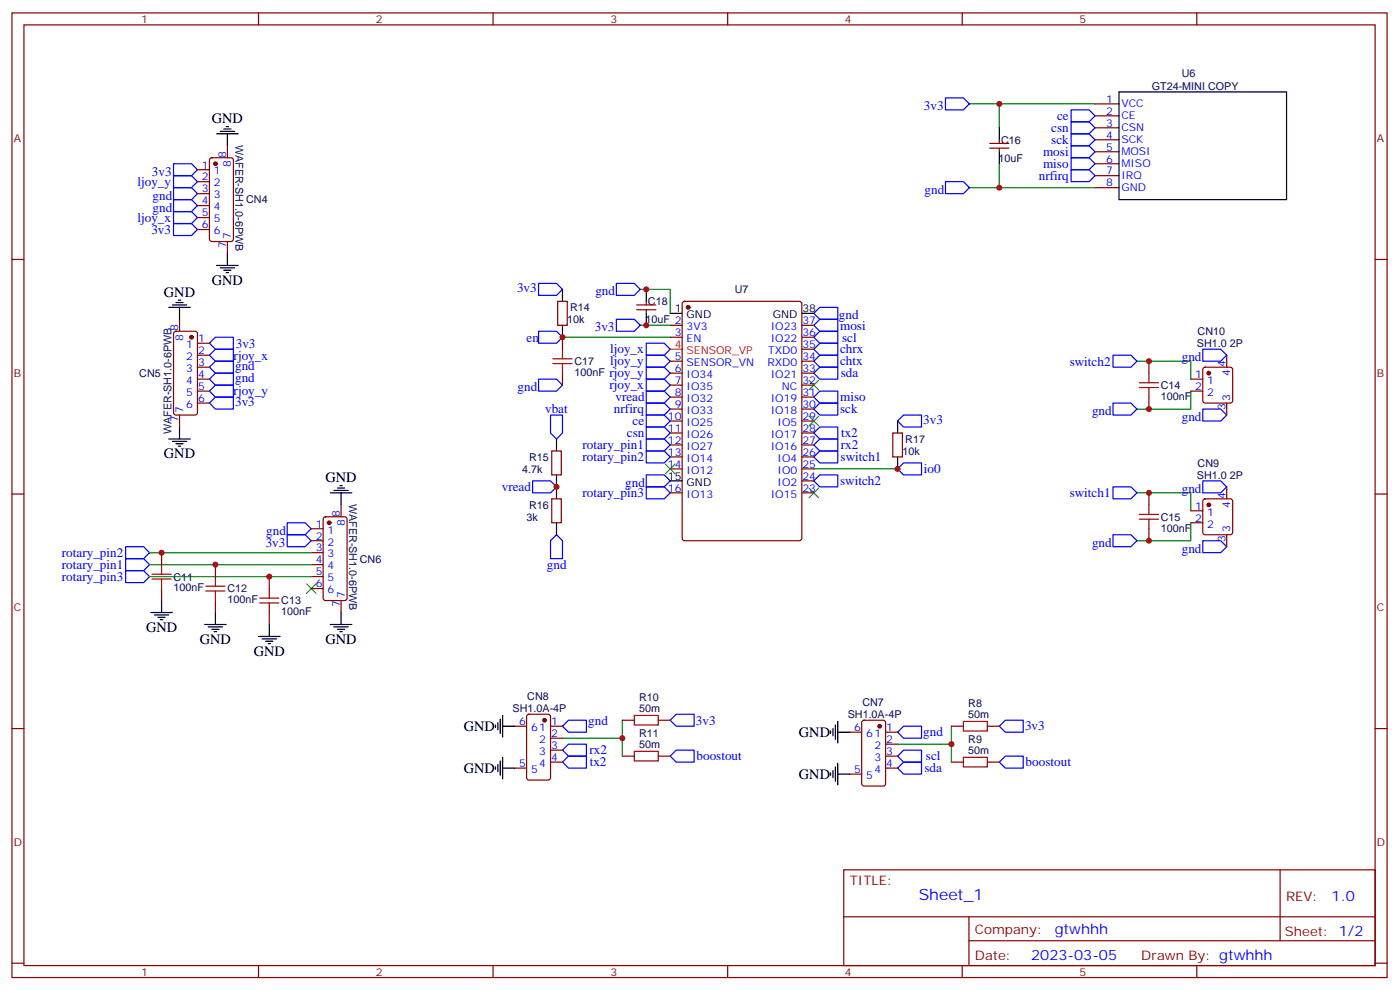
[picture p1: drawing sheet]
<svg xmlns="http://www.w3.org/2000/svg" width="413mm" height="292mm" viewBox="0 0 413 292" stroke-linecap="round" stroke-linejoin="round" font-family="sans-serif">
<g fill="none" stroke="#870000" stroke-width=".35">
<path d="M3.5 3.8h405.4v284.3h-405.4zM7.1 7.3h398.2v277.3h-398.2zM76.2 3.8v3.5M145.3 3.8v3.5M214.5 3.8v3.5M283.6 3.8v3.5M352.8 3.8v3.5M322.8 30.6h7M322.8 34.1h7M322.8 37.7h7M58.2 50h3.5M58.2 53.6h3.5"/>
<path d="M58.2 57.1h3.5M62 46.7l.4-.2h5.7l.6 .4 .1 23.6-.5 .6-5.9 .1-.6-.5-.1-23.5zM67 43v3.5M291.7 42.3h5.7M291.7 43.7h5.7M294.6 41.2v1.1M294.6 43.7v1M322.8 41.2h7M322.8 44.7h7M322.8 48.3h7M322.8 51.8h7M322.8 55.3h7"/>
<path d="M3.5 76.5h3.6M58.2 60.6h3.5M58.2 64.1h3.5M58.2 67.7h3.5M67 71.2v3.5M405.3 76.5h3.6M51.4 97.9l.5-.3h5.6l.7 .5v23.5l-.5 .7h-5.8l-.7-.4v-23.5zM52.9 94.1v3.5M164.4 88.8h2.8v7.1h-2.8zM165.8 99.4v3.5M187.7 89.9h5.6M187.7 91.3h5.6"/>
<path d="M190.5 88.8v1.1M190.5 91.3v1.1M197.6 95.9h3.5M197.6 99.4h3.5M201.3 89l.5-.2h33.9l.6 .5 .1 69.4-.5 .6-34.1 .1-.7-.5v-69.4zM236.4 95.9h3.5M236.4 99.4h3.5M58.2 101.2h3.5M58.2 104.7h3.5M58.2 108.2h3.5M58.2 111.8h3.5M58.2 115.3h3.5"/>
<path d="M58.2 118.8h3.5M165.8 110v3.5M197.6 106.5h3.5M197.6 110h3.5M197.6 113.5h3.5M197.6 117.1h3.5M236.4 106.5h3.5M236.4 110h3.5M236.4 113.5h3.5M236.4 117.1h3.5M236.4 102.9h3.5M338.7 106.5v3.5"/>
<path d="M338.7 117.1v3.5M351 111.8h3.5M351 115.3h3.5M354.8 108.4l.4-.2h7.5l.5 .2 .2 .5v9.2l-.3 .5-.4 .2h-7.5l-.5-.2-.2-.5v-9.2zM361.6 104.7v3.5M361.6 118.8v3.5M52.9 122.3v3.6M162.6 132.9h2.9v7.1h-2.9zM197.6 120.6h3.5M197.6 124.1h3.5M197.6 127.6h3.5M197.6 131.2h3.5"/>
<path d="M197.6 134.7h3.5M197.6 138.2h3.5M236.4 120.6h3.5M236.4 124.1h3.5M236.4 127.6h3.5M236.4 131.2h3.5M236.4 134.7h3.5M236.4 138.2h3.5M263.2 127.6h2.8v7.1h-2.8zM3.5 145.6h3.6M91.7 155.9h3.5M91.7 159.4h3.5"/>
<path d="M95.5 152.5l.5-.2h5.6l.7 .5v23.5l-.5 .7h-5.8l-.7-.4-.1-23.6zM100.5 148.8v3.5M162.6 147h2.9v7.1h-2.9zM197.6 145.3h3.5M236.4 145.3h3.5M236.4 141.7h3.5M338.7 145.3v3.5M338.7 155.9v3.5M351 150.6h3.5M351 154.1h3.5M354.8 147.2l.4-.2h7.5l.5 .2 .2 .5v9.2l-.3 .5-.4 .2h-7.5l-.5-.2-.2-.5v-9.2zM361.6 143.5v3.5"/>
<path d="M361.6 157.6v3.5M405.3 145.6h3.6M47.6 162.9v3.5M47.6 173.5v3.5M63.5 166.4v3.6M63.5 177v3.6M79.4 170v3.5M91.7 162.9h3.5M91.7 166.4h3.5M91.7 170h3.5M91.7 173.5h3.5M100.5 177v3.6"/>
<path d="M79.4 180.6v3.5M3.5 214.8h3.6M151.7 214.1h3.5M155.5 210.7l.4-.2h5.7l.6 .5 .1 18.2-.5 .7h-5.9l-.6-.4-.1-18.3zM162.3 214.1h3.5M162.3 217.6h3.5M183.4 212.3h3.6M194 212.3h3.6M250.5 215.8h3.5M254.2 212.5l.5-.2h5.6l.7 .4 .1 18.3-.5 .6-5.9 .1-.6-.5-.1-18.2zM261.1 215.8h3.5M261.1 219.4h3.5"/>
<path d="M280.5 214.1h3.5M291 214.1h3.6M405.3 214.8h3.6M151.7 226.4h3.5M162.3 221.1h3.5M162.3 224.6h3.5M183.4 222.9h3.6M194 222.9h3.6M250.5 228.2h3.5M261.1 222.9h3.5M261.1 226.4h3.5M280.5 224.6h3.5"/>
<path d="M291 224.6h3.6M248.7 256.4h156.6v28.2h-156.6zM377.3 256.4v20.9M248.7 270.2h156.5M285.6 277.3h119.6M285.6 270.2v14.2M3.5 283.9h3.6M76.2 284.6v3.5M145.3 284.6v3.5M214.5 284.6v3.5M283.6 284.6v3.5M352.8 284.6v3.5"/>
<path d="M405.3 283.9h3.6"/>
</g>
<g fill="none" stroke="#00f" stroke-width=".35">
<path d="M278.7 28.9h5.3l1.8 1.7-1.8 1.8h-5.3zM315.7 39.4h5.3l1.8 1.8-1.8 1.8h-5.3zM315.7 35.9h5.3l1.8 1.8-1.8 1.7h-5.3zM315.7 32.4h5.3l1.8 1.7-1.8 1.8h-5.3zM51.2 48.3h5.2l1.8 1.7-1.8 1.8h-5.2zM51.2 55.3h5.2l1.8 1.8-1.8 1.7h-5.2zM51.2 58.8h5.2l1.8 1.8-1.8 1.8h-5.2zM51.2 51.8h5.2l1.8 1.8-1.8 1.7h-5.2zM278.7 53.6h5.3l1.8 1.7-1.8 1.8h-5.3zM315.7 46.5h5.3l1.8 1.8-1.8 1.7h-5.3zM315.7 43h5.3l1.8 1.7-1.8 1.8h-5.3zM315.7 50h5.3l1.8 1.8-1.8 1.8h-5.3z"/>
<path d="M51.2 65.9h5.2l1.8 1.8-1.8 1.7h-5.2zM51.2 62.4h5.2l1.8 1.7-1.8 1.8h-5.2zM158.7 83.5h5.3l1.8 1.8-1.8 1.8h-5.3zM158.7 97.6h5.3l1.8 1.8-1.8 1.8h-5.3zM181.7 94.1h5.3l1.7 1.8-1.7 1.7h-5.3zM181.7 83.5h5.3l1.7 1.8-1.7 1.8h-5.3zM241.7 94.1h5.2v3.5h-5.2l-1.8-1.7zM241.7 97.6h5.2v3.6h-5.2l-1.8-1.8zM241.7 90.6h5.2v3.5h-5.2l-1.8-1.7zM61.7 118.8l1.8-1.7h5.3v3.5h-5.3zM61.7 101.2l1.8-1.8h5.3v3.5h-5.3zM63.5 102.9h5.3v3.6h-5.3l-1.8-1.8z"/>
<path d="M63.5 110h5.3v3.5h-5.3l-1.8-1.7zM63.5 106.5h5.3v3.5h-5.3l-1.8-1.8zM63.5 113.5h5.3v3.6h-5.3l-1.8-1.8zM158.7 111.8h5.3l1.8 1.7-1.8 1.8h-5.3zM190.5 111.8h5.3l1.8 1.7-1.8 1.8h-5.3zM190.5 108.2h5.3l1.8 1.8-1.8 1.8h-5.3zM190.5 104.7h5.3l1.8 1.8-1.8 1.7h-5.3zM190.5 101.2h5.3l1.8 1.7-1.8 1.8h-5.3zM190.5 118.8h5.3l1.8 1.8-1.8 1.7h-5.3zM190.5 115.3h5.3l1.8 1.8-1.8 1.7h-5.3zM239.9 102.9l1.8-1.7h5.2v3.5h-5.2zM239.9 106.5l1.8-1.8h5.2v3.5h-5.2z"/>
<path d="M241.7 118.8h5.2v3.5h-5.2l-1.8-1.7zM241.7 115.3h5.2v3.5h-5.2l-1.8-1.7zM241.7 108.2h5.2v3.6h-5.2l-1.8-1.8zM328.1 104.7h5.3l1.7 1.8-1.7 1.7h-5.3zM328.1 118.8h5.3l1.7 1.8-1.7 1.7h-5.3zM354.5 102.9h5.3l1.8 1.8-1.8 1.8h-5.3zM162.3 122.3h3.5v5.3l-1.8 1.8-1.7-1.8zM190.5 125.9h5.3l1.8 1.7-1.8 1.8h-5.3zM190.5 122.3h5.3l1.8 1.8-1.8 1.8h-5.3zM190.5 132.9h5.3l1.8 1.8-1.8 1.8h-5.3zM190.5 129.4h5.3l1.8 1.8-1.8 1.7h-5.3zM190.5 140h5.3l1.8 1.7-1.8 1.8h-5.3z"/>
<path d="M241.7 132.9h5.2v3.6h-5.2l-1.8-1.8zM241.7 140h5.2v3.5h-5.2l-1.8-1.8zM241.7 129.4h5.2v3.5h-5.2l-1.8-1.7zM241.7 125.9h5.2v3.5h-5.2l-1.8-1.8zM264.6 124.1l1.7-1.8h5.3v3.6h-5.3zM264.6 138.2l1.7-1.7h5.3v3.5h-5.3zM354.5 120.6h5.3l1.8 1.7-1.8 1.8h-5.3zM84.7 157.6h5.3l1.7 1.8-1.7 1.7h-5.3zM84.7 154.1h5.3l1.7 1.8-1.7 1.7h-5.3zM157 141.7h5.3l1.7 1.8-1.7 1.8h-5.3zM162.3 159.4l1.7-1.8 1.8 1.8v5.3h-3.5zM190.5 143.5h5.3l1.8 1.8-1.8 1.7h-5.3z"/>
<path d="M328.1 143.5h5.3l1.7 1.8-1.7 1.7h-5.3zM328.1 157.6h5.3l1.7 1.8-1.7 1.7h-5.3zM354.5 159.4h5.3l1.8 1.7-1.8 1.8h-5.3zM354.5 141.7h5.3l1.8 1.8-1.8 1.8h-5.3zM37 168.2h5.3l1.8 1.8-1.8 1.7h-5.3zM37 164.7h5.3l1.8 1.7-1.8 1.8h-5.3zM37 161.1h5.3l1.8 1.8-1.8 1.8h-5.3zM167.6 219.4h5.3v3.5h-5.3l-1.8-1.8zM167.6 212.3h5.3v3.5h-5.3l-1.8-1.7zM199.3 210.5h5.3v3.6h-5.3l-1.7-1.8zM266.3 214.1h5.3v3.5h-5.3l-1.7-1.8zM294.6 214.1l1.7-1.8h5.3v3.5h-5.3z"/>
<path d="M167.6 222.9h5.3v3.5h-5.3l-1.8-1.8zM197.6 222.9l1.7-1.8h5.3v3.5h-5.3zM266.3 224.6h5.3v3.6h-5.3l-1.7-1.8zM266.3 221.1h5.3v3.5h-5.3l-1.7-1.7zM294.6 224.6l1.7-1.7h5.3v3.5h-5.3z"/>
</g>
<g fill="#870000" stroke="#870000" stroke-width=".35">
<circle cx="56.4" cy="99.4" r=".53"/>
<circle cx="63.5" cy="48.3" r=".53"/>
<circle cx="97" cy="154.1" r=".53"/>
<circle cx="259.3" cy="214.1" r=".53"/>
<circle cx="160.5" cy="212.3" r=".53"/>
<circle cx="356.3" cy="148.8" r=".53"/>
<circle cx="356.3" cy="110" r=".53"/>
<circle cx="202.8" cy="90.6" r=".53"/>
</g>
<g fill="none" stroke="#000" stroke-width=".35">
<path d="M63.9 39.4h6.3M64.9 38.7h4.2M66 38h2.1M66.7 37.3h.7M67 39.4v3.6M294.6 37.7v3.5M329.8 27.1h49.4v31.7h-49.4zM294.6 44.7v3.6M63.9 78.2h6.3M64.9 79h4.2M66 79.7h2.1M67 74.7v3.5"/>
<path d="M49.7 90.6h6.4M50.8 89.9h4.2M51.9 89.2h2.1M52.6 88.5h.7M52.9 90.6v3.5M66.7 80.4h.7M165.8 85.3v3.5M165.8 95.9v3.5M190.5 85.3v3.5M190.5 92.4v3.5M197.6 92.4h3.5M236.4 92.4h3.5"/>
<path d="M49.7 129.4h6.4M50.8 130.1h4.2M51.9 130.8h2.1M52.6 131.5h.7M52.9 125.9v3.5M164 129.4v3.5M164 140v7M264.6 124.1v3.5M264.6 134.7v3.5M97.4 145.3h6.3M98.4 144.6h4.3M99.5 143.9h2.1"/>
<path d="M100.2 143.2h.7M100.5 145.3v3.5M164 154.1v3.5M197.6 141.7h3.5M47.6 177v3.6M44.4 180.6h6.4M45.5 181.3h4.2M46.6 182h2.1M47.3 182.7h.7M60.3 184.1h6.4M61.4 184.8h4.2M62.4 185.5h2.2"/>
<path d="M63.1 186.2h.8M63.5 180.6v3.5M76.2 187.6h6.3M77.3 188.3h4.2M78.3 189h2.1M79 189.7h.7M79.4 184.1v3.5M97.4 184.1h6.3M98.4 184.8h4.3M99.5 185.5h2.1M100.2 186.2h.7M100.5 180.6v3.5"/>
<path d="M146 213.7v.7M146.8 213v2.1M147.5 211.9v4.3M148.2 214.1h3.5M148.2 210.9v6.3M244.8 215.5v.7M245.5 214.8v2.1M246.2 213.7v4.2M246.9 215.8h3.6M246.9 212.7v6.3M146 226.1v.7M146.8 225.4v2.1"/>
<path d="M147.5 224.3v4.2M148.2 223.2v6.4M148.2 226.4h3.5M244.8 227.8v.7M245.5 227.1v2.1M246.2 226.1v4.2M246.9 225v6.4M246.9 228.2h3.6"/>
</g>
<path d="M238.5 112.1l2.8 2.8M241.3 112.1l-2.8 2.8M196.1 136.8l2.9 2.8M199 136.8l-2.9 2.8M238.5 122.7l2.8 2.8M241.3 122.7l-2.8 2.8M238.5 143.9l2.8 2.8M241.3 143.9l-2.8 2.8M90.3 172.1l2.8 2.8M93.1 172.1l-2.8 2.8" fill="none" stroke="#3c3" stroke-width=".35"/>
<g fill="none" stroke="#008700" stroke-width=".35">
<path d="M285.8 30.6h37M294.6 30.6v7.1M285.8 55.3h37M294.6 48.3v7M165.8 99.4h31.8M188.7 85.3h8.9v7.1M188.7 95.9h8.9M335.1 106.5h15.9v5.3M351 115.3v5.3h-15.9M239.9 138.2h24.7M335.1 145.3h15.9v5.3M351 154.1v5.3h-15.9"/>
<path d="M44.1 162.9h47.6M44.1 166.4h47.6M44.1 170h47.6M165.8 217.6h17.6M183.4 212.3v10.6M264.6 219.4h15.9v5.2M280.5 214.1v5.3"/>
</g>
<g fill="none" stroke="#a10000" stroke-width=".35">
<path d="M163 107.2h5.6M163 105.8h5.6M165.8 102.9v2.9M165.8 107.2v2.8M335.8 114.2h5.7M335.8 112.8h5.7M338.7 110v2.8M338.7 114.2v2.9M335.8 153h5.7M335.8 151.6h5.7M338.7 148.8v2.8M338.7 153v2.9"/>
<path d="M44.8 170.7h5.6M44.8 169.3h5.6M47.6 166.4v2.9M47.6 170.7v2.8M60.7 174.2h5.6M60.7 172.8h5.6M63.5 170v2.8M63.5 174.2v2.8M76.6 177.7h5.6M76.6 176.3h5.6M79.4 173.5v2.8M79.4 177.7v2.9"/>
<path d="M187 210.9h7v2.8h-7zM284 212.7h7v2.8h-7zM187 221.5h7v2.8h-7zM284 223.2h7v2.9h-7z"/>
</g>
<path d="M197.6 102.9h3.5" fill="none" stroke="#f00" stroke-width=".35"/>
<g fill="#c00">
<circle cx="280.5" cy="219.4" r=".88"/>
<circle cx="183.4" cy="217.6" r=".88"/>
<circle cx="294.6" cy="55.3" r=".88"/>
<circle cx="294.6" cy="30.6" r=".88"/>
<circle cx="165.8" cy="99.4" r=".88"/>
<circle cx="190.5" cy="85.3" r=".88"/>
<circle cx="190.5" cy="95.9" r=".88"/>
<circle cx="47.6" cy="162.9" r=".88"/>
<circle cx="63.5" cy="166.4" r=".88"/>
<circle cx="79.4" cy="170" r=".88"/>
<circle cx="338.7" cy="120.6" r=".88"/>
<circle cx="338.7" cy="106.5" r=".88"/>
<circle cx="338.7" cy="159.4" r=".88"/>
<circle cx="338.7" cy="145.3" r=".88"/>
<circle cx="164" cy="143.5" r=".88"/>
<circle cx="264.6" cy="138.2" r=".88"/>
</g>
<text font-size="4.6" fill="#00f" x="270.8" y="265.4">Sheet_1</text>
<g font-size="4.2">
<text x="62.4" y="36.3">GND</text>
<text x="62.4" y="83.9">GND</text>
<text x="48.3" y="87.5">GND</text>
<text x="48.3" y="135">GND</text>
<text x="96" y="142">GND</text>
<text x="43" y="186.2">GND</text>
<text x="58.9" y="189.7">GND</text>
<text x="96" y="189.7">GND</text>
<text x="74.8" y="193.3">GND</text>
<text x="136.7" y="215.5">GND</text>
<text x="235.5" y="217.2">GND</text>
<text x="136.7" y="227.8">GND</text>
<text x="235.5" y="229.6">GND</text>
</g>
<g font-size="4.2" fill="#00f">
<text x="392.5" y="265.7">1.0</text>
<text x="310.9" y="275.2">gtwhhh</text>
<text x="304" y="283">2023-03-05</text>
</g>
<g font-size="3.9" fill="#00f">
<text x="272.3" y="32.4">3v3</text>
<text x="311.6" y="35.4">ce</text>
<text x="309.9" y="38.9">csn</text>
<text x="307.5" y="46">mosi</text>
<text x="309.9" y="42.5">sck</text>
<text x="44.8" y="51.8">3v3</text>
<text x="306.2" y="53">nrfirq</text>
<text x="307.5" y="49.5">miso</text>
<text x="40.5" y="54.8">ljoy_y</text>
<text x="45" y="58.8">gnd</text>
<text x="272.5" y="57.1">gnd</text>
<text x="40.5" y="65.4">ljoy_x</text>
<text x="45" y="62.4">gnd</text>
<text x="44.6" y="68.9">3v3</text>
<text x="152.4" y="86.1">3v3</text>
<text x="175.5" y="87.1">gnd</text>
<text x="247.3" y="94.1">gnd</text>
<text x="155.2" y="100.7">en</text>
<text x="175.3" y="97.6">3v3</text>
<text x="247.6" y="97.1">mosi</text>
<text x="248.3" y="100.7">scl</text>
<text x="68.9" y="106">rjoy_x</text>
<text x="69.5" y="102.4">3v3</text>
<text x="179.9" y="107.7">ljoy_y</text>
<text x="179.9" y="104.2">ljoy_x</text>
<text x="247.6" y="104.2">chrx</text>
<text x="247.6" y="107.7">chtx</text>
<text x="315.3" y="107.7">switch2</text>
<text x="348.4" y="106.5">gnd</text>
<text x="69.3" y="112.5">gnd</text>
<text x="69.3" y="109">gnd</text>
<text x="179.7" y="111.2">rjoy_y</text>
<text x="247.8" y="111.3">sda</text>
<text x="68.9" y="116.6">rjoy_y</text>
<text x="69.3" y="119.6">3v3</text>
<text x="152.6" y="115.3">gnd</text>
<text x="179.7" y="114.8">rjoy_x</text>
<text x="181.4" y="118.3">vread</text>
<text x="247.6" y="118.3">miso</text>
<text x="160.7" y="121.8">vbat</text>
<text x="181" y="121.8">nrfirq</text>
<text x="186.5" y="125.3">ce</text>
<text x="247.6" y="121.8">sck</text>
<text x="272.2" y="124.9">3v3</text>
<text x="321.9" y="122.3">gnd</text>
<text x="348.4" y="124.1">gnd</text>
<text x="184.8" y="128.9">csn</text>
<text x="247.9" y="128.9">tx2</text>
<text x="171.7" y="136">rotary_pin2</text>
<text x="171.7" y="132.4">rotary_pin1</text>
<text x="247.8" y="136">switch1</text>
<text x="247.8" y="132.4">rx2</text>
<text x="184.3" y="143.5">gnd</text>
<text x="247.6" y="143">switch2</text>
<text x="272.3" y="139.5">io0</text>
<text x="147.9" y="144.8">vread</text>
<text x="171.7" y="146.5">rotary_pin3</text>
<text x="315.3" y="146.5">switch1</text>
<text x="348.4" y="145.3">gnd</text>
<text x="78.3" y="161.1">3v3</text>
<text x="78.5" y="157.6">gnd</text>
<text x="321.9" y="161.1">gnd</text>
<text x="18.3" y="167.7">rotary_pin1</text>
<text x="18.3" y="164.2">rotary_pin2</text>
<text x="161.2" y="167.7">gnd</text>
<text x="348.4" y="162.9">gnd</text>
<text x="18.3" y="171.2">rotary_pin3</text>
<text x="173.4" y="213.6">gnd</text>
<text x="205.1" y="213.6">3v3</text>
<text x="302.2" y="215.3">3v3</text>
<text x="272.2" y="217.1">gnd</text>
<text x="173.7" y="222.4">rx2</text>
<text x="173.8" y="225.9">tx2</text>
<text x="205.3" y="224.2">boostout</text>
<text x="272.5" y="227.7">sda</text>
<text x="272.9" y="224.1">scl</text>
<text x="302.3" y="225.9">boostout</text>
</g>
<g font-size="3.9" fill="#800">
<text x="250.5" y="261">TITLE:</text>
<text x="379.1" y="265.7">REV:</text>
<text x="287.4" y="275.2">Company:</text>
<text x="378.7" y="275.8">Sheet: 1/2</text>
<text x="287.4" y="282.9">Date:</text>
<text x="336.4" y="282.9">Drawn By: gtwhhh</text>
</g>
<g font-size="3.2" fill="#800">
<text x="41.6" y="6.8">1</text>
<text x="110.8" y="6.8">2</text>
<text x="179.9" y="6.8">3</text>
<text x="249.1" y="6.8">4</text>
<text x="318.2" y="6.8">5</text>
<text x="4.1" y="41.9">A</text>
<text x="405.9" y="41.9">A</text>
<text x="4.1" y="111.1">B</text>
<text x="405.9" y="111.1">B</text>
<text x="4.1" y="180.2">C</text>
<text x="405.9" y="180.2">C</text>
<text x="4.1" y="249.3">D</text>
<text x="405.9" y="249.3">D</text>
<text x="41.6" y="287.6">1</text>
<text x="110.8" y="287.6">2</text>
<text x="179.9" y="287.6">3</text>
<text x="249.1" y="287.6">4</text>
<text x="318.2" y="287.6">5</text>
</g>
<g font-size="3.2" fill="#000080">
<text x="348.4" y="22.8">U6</text>
<text x="339.5" y="26.5">GT24-MINI COPY</text>
<text x="69.4" y="42.6" transform="rotate(90 69.4 42.6)">WAFER-SH1.0-6PWB</text>
<text x="294.3" y="47.6">10uF</text>
<text x="295.1" y="42.4">C16</text>
<text x="72.6" y="60">CN4</text>
<text x="191" y="90">C18</text>
<text x="216.6" y="86.5">U7</text>
<text x="167.2" y="95.3">10k</text>
<text x="168.1" y="91.7">R14</text>
<text x="190.3" y="95.3">10uF 2</text>
<text x="353" y="98.8">CN10</text>
<text x="169.3" y="107.6">C17</text>
<text x="352.8" y="102.3">SH1.0 2P</text>
<text x="41" y="111.1">CN5</text>
<text x="169.3" y="110.8">100nF</text>
<text x="342.2" y="117.9">100nF</text>
<text x="342.2" y="114.7">C14</text>
<text x="50.5" y="128" transform="rotate(-90 50.5 128)">WAFER-SH1.0-6PWB</text>
<text x="266.9" y="130.5">R17</text>
<text x="155.9" y="135.8">R15</text>
<text x="266" y="134.1">10k</text>
<text x="353" y="137.6">CN9</text>
<text x="153.9" y="139.4">4.7k</text>
<text x="352.8" y="141.1">SH1.0 2P</text>
<text x="102.9" y="148.5" transform="rotate(90 102.9 148.5)">WAFER-SH1.0-6PWB</text>
<text x="155.9" y="150">R16</text>
<text x="155.2" y="153.5">3k</text>
<text x="342.2" y="153.5">C15</text>
<text x="342.2" y="156.7">100nF</text>
<text x="106.1" y="165.8">CN6</text>
<text x="51.2" y="171.1">C11</text>
<text x="51.2" y="174.3">100nF</text>
<text x="67" y="177.8">100nF</text>
<text x="67" y="174.6">C12</text>
<text x="82.9" y="178.2">C13</text>
<text x="82.9" y="181.4">100nF</text>
<text x="151.1" y="210">SH1.0A-4P</text>
<text x="155.4" y="206.4">CN8</text>
<text x="188.4" y="209.8">50m</text>
<text x="188.4" y="206.7">R10</text>
<text x="254.2" y="208.1">CN7</text>
<text x="285.4" y="208.5">R8</text>
<text x="249.9" y="211.7">SH1.0A-4P</text>
<text x="285.4" y="211.6">50m</text>
<text x="188.4" y="220.4">50m</text>
<text x="188.4" y="217.3">R11</text>
<text x="285.4" y="219">R9</text>
<text x="285.4" y="222.2">50m</text>
</g>
<g font-size="3.2" fill="#00f">
<text x="326.1" y="30.3">1</text>
<text x="326.1" y="33.8">2</text>
<text x="330.6" y="31.7">VCC</text>
<text x="330.6" y="35.2">CE</text>
<text x="326.1" y="37.3">3</text>
<text x="326.1" y="40.9">4</text>
<text x="330.6" y="38.7">CSN</text>
<text x="66.7" y="46.5" transform="rotate(-90 66.7 46.5)">8</text>
<text x="326.1" y="44.4">5</text>
<text x="326.1" y="47.9">6</text>
<text x="330.6" y="42.3">SCK</text>
<text x="330.6" y="45.8">MOSI</text>
<text x="59.5" y="49.7">1</text>
<text x="59.5" y="53.2">2</text>
<text x="63" y="51.4">1</text>
<text x="68.1" y="49.2" transform="rotate(-90 68.1 49.2)">8</text>
<text x="326.1" y="51.4">7</text>
<text x="330.6" y="49.3">MISO</text>
<text x="330.6" y="52.8">IRQ</text>
<text x="59.5" y="56.7">3</text>
<text x="63" y="55">2</text>
<text x="63" y="58.5">3</text>
<text x="326.1" y="55">8</text>
<text x="330.6" y="56.4">GND</text>
<text x="59.5" y="60.3">4</text>
<text x="59.5" y="63.8">5</text>
<text x="63" y="62">4</text>
<text x="63" y="65.5">5</text>
<text x="59.5" y="67.3">6</text>
<text x="63" y="69.1">6</text>
<text x="68.1" y="70.5" transform="rotate(-90 68.1 70.5)">7</text>
<text x="66.7" y="73.2" transform="rotate(-90 66.7 73.2)">7</text>
<text x="236.5" y="95.5">37</text>
<text x="52.6" y="97.6" transform="rotate(-90 52.6 97.6)">8</text>
<text x="54" y="100.4" transform="rotate(-90 54 100.4)">8</text>
<text x="58.4" y="100.8">1</text>
<text x="198.9" y="99.1">3</text>
<text x="202.4" y="97.3">3V3</text>
<text x="202.4" y="100.8">EN</text>
<text x="227.2" y="100.8">IO22</text>
<text x="227.2" y="97.3">IO23</text>
<text x="236.5" y="99.1">36</text>
<text x="54.9" y="102.6">1</text>
<text x="54.9" y="106.1">2</text>
<text x="58.4" y="104.4">2</text>
<text x="58.4" y="107.9">3</text>
<text x="198.9" y="106.1">5</text>
<text x="202.4" y="107.9">SENSOR_VN</text>
<text x="226.2" y="107.9">RXD0</text>
<text x="226.5" y="104.4">TXD0</text>
<text x="236.5" y="106.1">34</text>
<text x="236.5" y="102.6">35</text>
<text x="54.9" y="109.6">3</text>
<text x="54.9" y="113.2">4</text>
<text x="58.4" y="111.4">4</text>
<text x="198.9" y="109.6">6</text>
<text x="198.9" y="113.2">7</text>
<text x="202.4" y="111.4">IO34</text>
<text x="227.2" y="111.4">IO21</text>
<text x="236.5" y="113.2">32</text>
<text x="236.5" y="109.6">33</text>
<text x="352.3" y="111.4">1</text>
<text x="355.8" y="113.2">1</text>
<text x="361.2" y="108.2" transform="rotate(-90 361.2 108.2)">4</text>
<text x="362.7" y="111" transform="rotate(-90 362.7 111)">4</text>
<text x="54.9" y="116.7">5</text>
<text x="58.4" y="114.9">5</text>
<text x="58.4" y="118.5">6</text>
<text x="198.9" y="116.7">8</text>
<text x="202.4" y="114.9">IO35</text>
<text x="202.4" y="118.5">IO32</text>
<text x="227.2" y="118.5">IO19</text>
<text x="230.5" y="114.9">NC</text>
<text x="236.5" y="116.7">31</text>
<text x="352.3" y="114.9">2</text>
<text x="355.8" y="116.7">2</text>
<text x="362.7" y="118.1" transform="rotate(-90 362.7 118.1)">3</text>
<text x="52.6" y="124.4" transform="rotate(-90 52.6 124.4)">7</text>
<text x="54" y="121.6" transform="rotate(-90 54 121.6)">7</text>
<text x="54.9" y="120.2">6</text>
<text x="196.9" y="123.8">10</text>
<text x="198.9" y="120.2">9</text>
<text x="202.4" y="122">IO33</text>
<text x="202.4" y="125.5">IO25</text>
<text x="227.2" y="122">IO18</text>
<text x="229.2" y="125.5">IO5</text>
<text x="236.5" y="123.8">29</text>
<text x="236.5" y="120.2">30</text>
<text x="361.2" y="120.8" transform="rotate(-90 361.2 120.8)">3</text>
<text x="196.9" y="127.3">11</text>
<text x="196.9" y="130.8">12</text>
<text x="202.4" y="129">IO26</text>
<text x="227.2" y="129">IO17</text>
<text x="236.5" y="130.8">27</text>
<text x="236.5" y="127.3">28</text>
<text x="196.9" y="134.3">13</text>
<text x="196.9" y="137.9">14</text>
<text x="202.4" y="132.6">IO27</text>
<text x="202.4" y="136.1">IO14</text>
<text x="227.2" y="132.6">IO16</text>
<text x="229.2" y="136.1">IO4</text>
<text x="236.5" y="137.9">25</text>
<text x="236.5" y="134.3">26</text>
<text x="202.4" y="139.6">IO12</text>
<text x="229.2" y="143.2">IO2</text>
<text x="229.2" y="139.6">IO0</text>
<text x="236.5" y="141.4">24</text>
<text x="196.9" y="144.9">16</text>
<text x="202.4" y="146.7">IO13</text>
<text x="227.2" y="146.7">IO15</text>
<text x="236.5" y="144.9">23</text>
<text x="361.2" y="147" transform="rotate(-90 361.2 147)">4</text>
<text x="362.7" y="149.8" transform="rotate(-90 362.7 149.8)">4</text>
<text x="93.1" y="155.5">1</text>
<text x="100.2" y="152.3" transform="rotate(-90 100.2 152.3)">8</text>
<text x="101.6" y="155" transform="rotate(-90 101.6 155)">8</text>
<text x="352.3" y="150.2">1</text>
<text x="352.3" y="153.7">2</text>
<text x="355.8" y="152">1</text>
<text x="355.8" y="155.5">2</text>
<text x="93.1" y="159">2</text>
<text x="96.6" y="157.3">1</text>
<text x="96.6" y="160.8">2</text>
<text x="361.2" y="159.6" transform="rotate(-90 361.2 159.6)">3</text>
<text x="362.7" y="156.9" transform="rotate(-90 362.7 156.9)">3</text>
<text x="93.1" y="162.6">3</text>
<text x="93.1" y="166.1">4</text>
<text x="96.6" y="164.3">3</text>
<text x="96.6" y="167.9">4</text>
<text x="93.1" y="169.6">5</text>
<text x="93.1" y="173.1">6</text>
<text x="96.6" y="171.4">5</text>
<text x="96.6" y="174.9">6</text>
<text x="100.2" y="179" transform="rotate(-90 100.2 179)">7</text>
<text x="101.6" y="176.3" transform="rotate(-90 101.6 176.3)">7</text>
<text x="153" y="213.7">6</text>
<text x="156.5" y="215.5">61</text>
<text x="162.5" y="213.7">1</text>
<text x="251.8" y="215.5">6</text>
<text x="261.2" y="215.5">1</text>
<text x="159" y="219">2</text>
<text x="162.5" y="217.2">2</text>
<text x="162.5" y="220.8">3</text>
<text x="255.3" y="217.2">61</text>
<text x="257.7" y="220.8">2</text>
<text x="261.2" y="219">2</text>
<text x="153" y="226.1">5</text>
<text x="156.5" y="227.8">5</text>
<text x="159" y="222.5">3</text>
<text x="159" y="226.1">4</text>
<text x="162.5" y="224.3">4</text>
<text x="251.8" y="227.8">5</text>
<text x="257.7" y="224.3">3</text>
<text x="257.7" y="227.8">4</text>
<text x="261.2" y="222.5">3</text>
<text x="261.2" y="226.1">4</text>
<text x="255.3" y="229.6">5</text>
</g>
<g font-size="3.2">
<text x="198.9" y="92">1</text>
<text x="202.4" y="93.8">GND</text>
<text x="227.8" y="93.8">GND</text>
<text x="236.5" y="92">38</text>
<text x="196.9" y="141.4">15</text>
<text x="202.4" y="143.2">GND</text>
</g>
<g font-size="3.2" fill="#f00">
<text x="198.9" y="102.6">4</text>
<text x="202.4" y="104.4">SENSOR_VP</text>
</g>
</svg>
